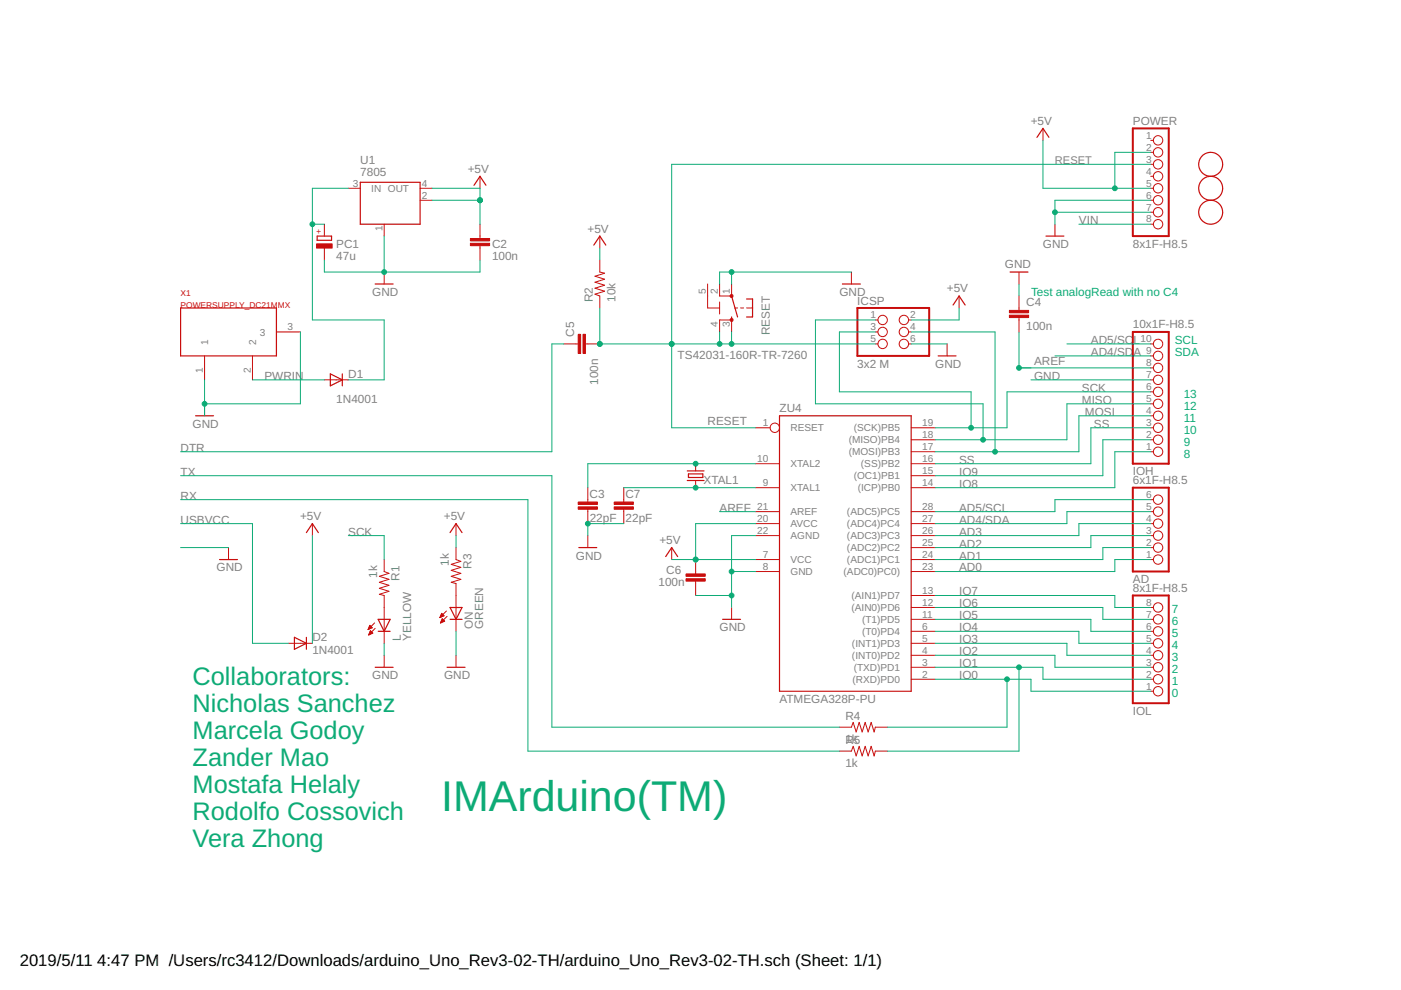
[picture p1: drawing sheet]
<svg xmlns="http://www.w3.org/2000/svg" width="297mm" height="210mm" viewBox="0 0 297 210" stroke-linecap="round" stroke-linejoin="round" font-family="sans-serif">
<g fill="none" stroke="#c90d0c" stroke-width=".25">
<path d="M76.4 38.7h12.7v8.8h-12.7zM100.5 39.3l1.3-1.9 1.2 1.9M219.9 29.1l1.2-1.9 1.3 1.9M67.2 50.1h3.1v.8h-3.1zM125.9 52l1.3-1.9 1.2 1.9M214.1 57.7h3.9M221.8 50.1h3.8M38.3 65.3h20.3v10.2h-20.3zM70 79.3l2.6 1.2-2.6 1.3zM72.6 79.3v2.5M79.5 60.2h3.9M155.1 67.2v.6"/>
<path d="M155.1 62.8l1.3 4.4M158.3 63.4h1.3v3.8h-1.3M178.6 60.2h3.8M198.9 75.5h3.8M202.1 64.7l1.2-1.9 1.3 1.9M41.5 88.2h3.8M145.7 99.8h3.6M165.3 88.2h27.9v58.4h-27.9zM46.5 118.6h3.9M65 112.9l1.2-1.9 1.3 1.9M95.4 112.9l1.3-1.9 1.3 1.9M122.7 116.1h3.8"/>
<path d="M141.1 118l1.3-1.9 1.3 1.9M145.7 101.9h3.6M146 100.5h3v.7h-3zM62.4 135.1l2.6 1.3-2.6 1.3zM65 135.1v2.6M80.2 131.3h2.5l-1.3 2.6zM80.2 133.9h2.5M95.4 131.3h2.6M95.4 128.8h2.6l-1.3 2.5zM153.2 131.3h3.8M79.5 141.5h3.9M94.8 141.5h3.8"/>
<circle cx="256.7" cy="34.8" r="2.54"/>
<circle cx="256.7" cy="39.9" r="2.54"/>
<circle cx="256.7" cy="45" r="2.54"/>
</g>
<g fill="none" stroke="#c90d0c" stroke-width=".21">
<path d="M73.9 39.9h2.5M89.1 39.9h2.5M101.8 37.4v2.5M221.1 27.2v2.6M244 39.9h.5M244 29.8h.5M244 32.3h.5M244 34.8h.5M244 37.4h.5M68.8 47.5v2.6M68.8 52.6v2.5M81.4 47.5v2.6"/>
<path d="M81.4 57.7v2.5M89.1 42.5h2.5M101.8 47.5v3.1M101.8 52.1v3M127.2 50.1v2.5M127.2 55.1v2.6l1 .2-2 .7 2 .6-2 .6 2 .7-2 .6 2 .6-2 .7 1 .4v2.5M180.5 57.7v2.5M216 57.7v2.5M223.7 47.5v2.6M244 42.5h.5M244 45h.5M244 47.5h.5"/>
<path d="M43.4 75.5v5M53.5 75.5v5M58.6 70.4h5.1M119.5 72.9h3.1M124.1 72.9h3.1M150 60.2v5.1h2.6M152.6 70.4v-2.6h2.5v2.6M152.6 60.2v2.6h2.5v-2.6M152.6 64v2.6M155.7 65.3h.7M157 65.3h.6M158.3 65.3h1.3"/>
<path d="M185.6 67.8h.5M185.6 70.4h.5M185.6 72.9h.5M192.6 67.8h.6M192.6 70.4h.6M192.6 72.9h.6M200.8 72.9v2.6M203.3 62.8v2.5M216 62.8v3M216 67.3v3.1M244 72.9h.5M244 78h.5"/>
<path d="M244 75.5h.5M43.4 85.6v2.6M68.8 80.5h5.1M147.5 98.3v1.5M160.2 90.7h3.1M160.2 98.3h5.1M193.2 90.7h5.1M193.2 93.2h5.1M193.2 95.8h5.1M193.2 98.3h5.1M244 90.7h.5M244 93.2h.5"/>
<path d="M244 95.8h.5M244 88.2h.5M244 85.6h.5M244 83.1h.5M244 80.5h.5M48.5 116.1v2.5M66.2 111v2.6M81.4 118.6v2.6l1.1 .4-2.1 .6 2.1 .6-2.1 .7 2.1 .6-2.1 .6 2.1 .7-2.1 .6 1 .3v10.1M96.7 111v2.6M96.7 116.1v2.5l1 .4-2 .7 2 .6-2 .6 2 .7-2 .6 2 .6-2 .7 1 .2v10.2M124.6 103.4v3M124.6 108v3"/>
<path d="M124.6 113.6v2.5M132.2 103.4v3M132.2 108v3M142.4 116.1v2.5M147.5 101.9v1.5M147.5 118.6v3.1M160.2 108.5h5.1M160.2 111h5.1M160.2 113.6h5.1M160.2 118.6h5.1M160.2 103.4h5.1M193.2 108.5h5.1"/>
<path d="M193.2 111h5.1M193.2 113.6h5.1M193.2 116.1h5.1M193.2 118.6h5.1M193.2 100.9h5.1M193.2 103.4h5.1M244 108.5h.5M244 111h.5M244 113.6h.5M244 116.1h.5M244 118.6h.5M244 105.9h.5"/>
<path d="M61.2 136.4h5M78 133.5h.1M78.1 133.3h.2M78.1 133.2h.5M78.2 133.1h.7M78.2 134.6h.1M78.2 133h.6M78.2 134.5h.4M78.3 132.9h.4M78.3 134.3h.6M78.3 132.8h.3M78.3 134.2h.7"/>
<path d="M78.4 132.6h.1M78.4 134.1h.5M78.4 134h.4M78.5 133.8h.1M78.5 133.7l.5 .5-.8 .4zM78.9 133.1l-.5-.5-.4 .9M78.9 133.1l-.9 .4M79.4 132.1l-1.4 1.4M79.5 133.2l-1.3 1.4M81.4 138.9v2.6M93.3 130.9h.1M93.3 130.8h.3"/>
<path d="M93.4 130.7h.4M93.4 130.6h.7M93.4 132h.1M93.5 130.5h.5M93.5 131.9h.3M93.5 131.8h.6M93.5 130.3h.4M93.6 130.2h.2M93.6 131.7h.6M93.6 131.6h.5M93.6 130l-.3 .9M93.6 130l.5 .6"/>
<path d="M93.6 130.1h.1M93.7 131.4h.3M93.7 131.3h.2M93.8 131.2l.5 .5-.9 .4zM94.1 130.6l-.8 .3M94.7 129.5l-1.4 1.4M94.8 130.7l-1.4 1.4M96.7 138.9v2.6M147.5 123.2v3.1M155.1 128.8v2.5M160.2 121.2h5.1M193.2 121.2h5.1"/>
<path d="M193.2 126.3h5.1M193.2 128.8h5.1M193.2 131.3h5.1M193.2 133.9h5.1M193.2 136.4h5.1M193.2 138.9h5.1M244 128.8h.5M244 131.3h.5M244 133.9h.5M244 136.4h.5M244 138.9h.5M178 154.2h2.5l.4-1 .6 2 .7-2 .6 2 .6-2 .7 2 .6-2 .6 2 .3-1h2.5"/>
<path d="M178 159.3h2.5l.4-1.1 .6 2.1 .7-2.1 .6 2.1 .6-2.1 .7 2.1 .6-2.1 .6 2.1 .3-1h2.5M193.2 141.5h5.1M193.2 144h5.1M244 141.5h.5M244 144h.5M244 146.6h.5"/>
<circle cx="245.5" cy="32.3" r=".99"/>
<circle cx="245.5" cy="29.8" r=".99"/>
<circle cx="245.5" cy="39.9" r=".99"/>
<circle cx="245.5" cy="37.4" r=".99"/>
<circle cx="245.5" cy="34.8" r=".99"/>
<circle cx="245.5" cy="42.5" r=".99"/>
<circle cx="245.5" cy="47.5" r=".99"/>
<circle cx="245.5" cy="45" r=".99"/>
<circle cx="187.1" cy="72.9" r=".99"/>
<circle cx="187.1" cy="67.8" r=".99"/>
<circle cx="187.1" cy="70.4" r=".99"/>
<circle cx="191.6" cy="67.8" r=".99"/>
<circle cx="191.6" cy="72.9" r=".99"/>
<circle cx="191.6" cy="70.4" r=".99"/>
<circle cx="245.5" cy="75.5" r=".99"/>
<circle cx="245.5" cy="72.9" r=".99"/>
<circle cx="245.5" cy="78" r=".99"/>
<circle cx="164.3" cy="90.7" r=".99"/>
<circle cx="245.5" cy="95.8" r=".99"/>
<circle cx="245.5" cy="90.7" r=".99"/>
<circle cx="245.5" cy="93.2" r=".99"/>
<circle cx="245.5" cy="88.2" r=".99"/>
<circle cx="245.5" cy="83.1" r=".99"/>
<circle cx="245.5" cy="85.6" r=".99"/>
<circle cx="245.5" cy="80.5" r=".99"/>
<circle cx="245.5" cy="113.6" r=".99"/>
<circle cx="245.5" cy="105.9" r=".99"/>
<circle cx="245.5" cy="118.6" r=".99"/>
<circle cx="245.5" cy="116.1" r=".99"/>
<circle cx="245.5" cy="111" r=".99"/>
<circle cx="245.5" cy="108.5" r=".99"/>
<circle cx="245.5" cy="138.9" r=".99"/>
<circle cx="245.5" cy="136.4" r=".99"/>
<circle cx="245.5" cy="133.9" r=".99"/>
<circle cx="245.5" cy="131.3" r=".99"/>
<circle cx="245.5" cy="128.8" r=".99"/>
<circle cx="245.5" cy="146.6" r=".99"/>
<circle cx="245.5" cy="141.5" r=".99"/>
<circle cx="245.5" cy="144" r=".99"/>
</g>
<path d="M240.2 27.2h7.6v22.9h-7.6zM181.8 65.3h15.2v10.2h-15.2zM240.2 70.4h7.6v27.9h-7.6zM240.2 103.4h7.6v17.8h-7.6zM240.2 126.3h7.6v22.8h-7.6z" fill="none" stroke="#c90d0c" stroke-width=".42"/>
<g fill="#c90d0c" stroke="#c90d0c" stroke-width=".21">
<path d="M99.7 50.6h4.1v.5h-4.1z"/>
<path d="M99.7 51.6h4.1v.5h-4.1z"/>
<path d="M67.1 51.7h3.3v.9h-3.3z"/>
<path d="M214 66.8h4.1v.5h-4.1z"/>
<path d="M214 65.8h4.1v.5h-4.1z"/>
<path d="M123.6 70.9h.5v4.1h-.5z"/>
<path d="M122.6 70.9h.5v4.1h-.5z"/>
<path d="M145.5 121.7h4v.5h-4z"/>
<path d="M145.5 122.7h4v.5h-4z"/>
<path d="M122.6 106.4h4.1v.6h-4.1z"/>
<path d="M122.6 107.5h4.1v.5h-4.1z"/>
<path d="M130.2 106.4h4.1v.6h-4.1z"/>
<path d="M130.2 107.5h4.1v.5h-4.1z"/>
</g>
<g fill="#c90d0c" stroke="#c90d0c" stroke-width=".21">
<circle cx="155.1" cy="62.8" r=".33"/>
<circle cx="155.1" cy="67.9" r=".33"/>
</g>
<g fill="none" stroke="#0dab76" stroke-width=".21">
<path d="M73.9 39.9h-7.7v27.9h15.2v12.7h-7.5M91.6 39.9h10.2v7.6M221.1 29.8v10.1h22.9M244 32.3h-7.6v7.6M244 34.8h-101.6v55.9h17.8M66.2 47.5h2.6M68.8 55.1v2.6h33v-2.6M81.4 50.1v7.6M91.6 42.5h10.2M127.2 52.6v2.5M155.1 57.7v2.5M180.5 57.7h-27.9v2.5"/>
<path d="M223.7 45h20.3M228.7 47.5h15.3M244 42.5h-20.3v5M63.7 70.4v15.2h-20.3M119.5 72.9h-2.5v22.9h-78.7M127.2 65.3v7.6h58.4M152.6 70.4v2.5M155.1 70.4v2.5M185.6 67.8h-12.7v17.8h35.5v7.6M185.6 70.4h-7.6v12.7h27.9v7.6M193.2 72.9h7.6M193.2 70.4h17.8v25.4"/>
<path d="M203.3 65.3v2.5h-10.1M216 60.2v2.6M216 70.4v7.6h28M223.7 75.5h20.3M226.2 72.9h17.8M43.4 80.5v7.7M53.5 80.5h15.3M160.2 98.3h-35.6v5.1M218.6 80.5h25.4M244 95.8h-7.6v7.6h-38.1M244 85.6h-17.8v7.6h-27.9M244 83.1h-30.5v7.6h-15.2"/>
<path d="M244 90.7h-12.7v7.6h-33M244 93.2h-10.2v7.7h-35.5M244 88.2h-15.3v7.6h-30.4M38.3 111h15.2v25.4h7.7M38.3 116.1h10.2M38.3 105.9h73.6v53.4h66.1M38.3 100.9h78.7v53.3h61M66.2 113.6v22.8M73.9 113.6h7.5v5M96.7 113.6v2.5M132.2 111h-7.6v2.6M132.2 103.4h28"/>
<path d="M142.4 118.6h17.8M152.6 108.5h7.6M160.2 111h-12.7v7.6M160.2 113.6h-5.1v15.2M244 116.1h-10.2v2.5h-35.5M244 118.6h-7.6v2.6h-38.1M244 108.5h-17.8v2.5h-27.9M244 111h-15.3v2.6h-30.4M244 113.6h-12.7v2.5h-33M244 105.9h-20.3v2.6h-25.4M81.4 136.4v2.5M96.7 133.9v5"/>
<path d="M147.5 126.3h7.6M155.1 121.2h5.1M198.3 126.3h38.1v2.5h7.6M198.3 138.9h25.4v2.6h20.3M198.3 136.4h27.9v2.5h17.8M198.3 133.9h30.4v2.5h15.3M198.3 131.3h33v2.6h12.7M198.3 128.8h35.5v2.5h10.2M198.3 141.5h22.8v2.5h22.9M198.3 144h20.3v2.6h25.4M213.5 144v10.2h-25.4M216 141.5v17.8h-27.9"/>
</g>
<g fill="#0dab76" stroke="#0dab76" stroke-width=".21">
<circle cx="147.5" cy="118.6" r=".51"/>
<circle cx="236.4" cy="39.9" r=".51"/>
<circle cx="155.1" cy="121.2" r=".51"/>
<circle cx="155.1" cy="126.3" r=".51"/>
<circle cx="81.4" cy="57.7" r=".51"/>
<circle cx="223.7" cy="45" r=".51"/>
<circle cx="43.4" cy="85.6" r=".51"/>
<circle cx="155.1" cy="57.7" r=".51"/>
<circle cx="124.6" cy="111" r=".51"/>
<circle cx="216" cy="78" r=".51"/>
<circle cx="127.2" cy="72.9" r=".51"/>
<circle cx="142.4" cy="72.9" r=".51"/>
<circle cx="152.6" cy="72.9" r=".51"/>
<circle cx="155.1" cy="72.9" r=".51"/>
<circle cx="205.9" cy="90.7" r=".51"/>
<circle cx="208.4" cy="93.2" r=".51"/>
<circle cx="211" cy="95.8" r=".51"/>
<circle cx="147.5" cy="98.3" r=".51"/>
<circle cx="147.5" cy="103.4" r=".51"/>
<circle cx="216" cy="141.5" r=".51"/>
<circle cx="213.5" cy="144" r=".51"/>
<circle cx="66.2" cy="47.5" r=".51"/>
<circle cx="101.8" cy="42.5" r=".51"/>
</g>
<text font-size="9.1" fill="#0dab76" x="93.5" y="172">IMArduino(TM)</text>
<g font-size="5.4" fill="#0dab76">
<text x="40.8" y="145.3">Collaborators:</text>
<text x="40.8" y="151">Nicholas Sanchez</text>
<text x="40.8" y="156.7">Marcela Godoy</text>
<text x="40.8" y="162.4">Zander Mao</text>
<text x="40.8" y="168.1">Mostafa Helaly</text>
<text x="40.8" y="173.9">Rodolfo Cossovich</text>
<text x="40.8" y="179.6">Vera Zhong</text>
</g>
<g font-size="3.5">
<text x="4.2" y="204.7">2019/5/11</text>
<text x="20.6" y="204.7">4:47 PM /Users/rc3412/Downloads/arduino_Uno_Rev3-02-TH/arduino_Uno_Rev3-02-TH.sch (Sheet: 1/1)</text>
</g>
<g font-size="2.5" fill="#808080">
<text x="218.5" y="26.5">+5V</text>
<text x="240.2" y="26.6">POWER</text>
<text x="76.4" y="34.8">U1</text>
<text x="76.4" y="37.4">7805</text>
<text x="99.2" y="36.6">+5V</text>
<text x="228.8" y="47.5">VIN</text>
<text x="71.3" y="52.6">PC1</text>
<text x="104.3" y="52.6">C2</text>
<text x="124.6" y="49.3">+5V</text>
<text x="221.1" y="52.6">GND</text>
<text x="240.2" y="52.6">8x1F-H8.5</text>
<text x="71.3" y="55.1">47u</text>
<text x="104.3" y="55.1">100n</text>
<text x="213" y="56.9">GND</text>
<text x="78.9" y="62.8">GND</text>
<text x="125.7" y="64" transform="rotate(-90 125.7 64)">R2</text>
<text x="130.5" y="64" transform="rotate(-90 130.5 64)">10k</text>
<text x="178" y="62.8">GND</text>
<text x="181.8" y="64.7">ICSP</text>
<text x="200.8" y="62">+5V</text>
<text x="217.6" y="64.9">C4</text>
<text x="121.7" y="71.4" transform="rotate(-90 121.7 71.4)">C5</text>
<text x="163.2" y="71.1" transform="rotate(-90 163.2 71.1)">RESET</text>
<text x="217.6" y="70">100n</text>
<text x="240.2" y="69.6">10x1F-H8.5</text>
<text x="143.7" y="76.1">TS42031-160R-TR-7260</text>
<text x="219.2" y="77.4">AREF</text>
<text x="231.3" y="75.5">AD4/SD</text>
<text x="231.3" y="72.9">AD5/SC</text>
<text x="240.3" y="75.5">A</text>
<text x="240.3" y="72.9">L</text>
<text x="56.1" y="80.5">PWRIN</text>
<text x="73.8" y="80.1">D1</text>
<text x="126.8" y="81.6" transform="rotate(-90 126.8 81.6)">100n</text>
<text x="181.8" y="78">3x2 M</text>
<text x="198.3" y="78">GND</text>
<text x="219.2" y="80.5">GND</text>
<text x="229.4" y="83.1">SCK</text>
<text x="71.3" y="85.4">1N4001</text>
<text x="165.3" y="87.4">ZU4</text>
<text x="229.4" y="85.6">MISO</text>
<text x="230" y="88.2">MOSI</text>
<text x="38.3" y="95.8">DTR</text>
<text x="40.8" y="90.7">GND</text>
<text x="150" y="90.1">RESET</text>
<text x="231.9" y="90.7">SS</text>
<text x="38.3" y="100.9">TX</text>
<text x="203.4" y="98.3">SS</text>
<text x="203.4" y="100.9">IO9</text>
<text x="240.2" y="100.7">IOH</text>
<text x="38.3" y="105.9">RX</text>
<text x="125" y="105.6">C3</text>
<text x="132.6" y="105.6">C7</text>
<text x="149.2" y="102.6">XTAL1</text>
<text x="203.4" y="103.4">IO8</text>
<text x="240.2" y="102.6">6x1F-H8.5</text>
<text x="38.3" y="111">USBVCC</text>
<text x="63.6" y="110.3">+5V</text>
<text x="73.8" y="113.6">SCK</text>
<text x="94.1" y="110.3">+5V</text>
<text x="125" y="110.6">22pF</text>
<text x="132.7" y="110.6">22pF</text>
<text x="152.6" y="108.5">AREF</text>
<text x="203.4" y="113.6">AD3</text>
<text x="203.4" y="111">AD4/SDA</text>
<text x="203.4" y="108.5">AD5/SCL</text>
<text x="122.1" y="118.6">GND</text>
<text x="139.8" y="115.3">+5V</text>
<text x="203.4" y="118.6">AD1</text>
<text x="203.4" y="116.1">AD2</text>
<text x="45.9" y="121.2">GND</text>
<text x="79.9" y="122.5" transform="rotate(-90 79.9 122.5)">1k</text>
<text x="84.7" y="123.1" transform="rotate(-90 84.7 123.1)">R1</text>
<text x="95.2" y="120" transform="rotate(-90 95.2 120)">1k</text>
<text x="100" y="120.6" transform="rotate(-90 100 120.6)">R3</text>
<text x="139.6" y="124.3">100n</text>
<text x="141.3" y="121.8">C6</text>
<text x="203.4" y="121.2">AD0</text>
<text x="240.2" y="125.5">8x1F-H8.5</text>
<text x="240.2" y="123.6">AD</text>
<text x="203.4" y="131.3">IO5</text>
<text x="203.4" y="128.8">IO6</text>
<text x="203.4" y="126.2">IO7</text>
<text x="66.2" y="135.9">D2</text>
<text x="85" y="135.9" transform="rotate(-90 85 135.9)">L</text>
<text x="87.2" y="135.9" transform="rotate(-90 87.2 135.9)">YELLOW</text>
<text x="100.3" y="133.4" transform="rotate(-90 100.3 133.4)">ON</text>
<text x="102.4" y="133.4" transform="rotate(-90 102.4 133.4)">GREEN</text>
<text x="152.6" y="133.9">GND</text>
<text x="203.4" y="136.4">IO3</text>
<text x="203.4" y="133.9">IO4</text>
<text x="66.2" y="138.7">1N4001</text>
<text x="203.4" y="138.9">IO2</text>
<text x="203.4" y="141.5">IO1</text>
<text x="78.9" y="144">GND</text>
<text x="94.2" y="144">GND</text>
<text x="165.3" y="149.1">ATMEGA328P-PU</text>
<text x="203.4" y="144">IO0</text>
<text x="179.2" y="152.7">R4</text>
<text x="240.2" y="151.5">IOL</text>
<text x="179.2" y="157.5">1k</text>
<text x="179.2" y="157.8">R5</text>
<text x="179.2" y="162.6">1k</text>
</g>
<g font-size="2.5" fill="#0dab76">
<text x="218.6" y="62.8">Test analogRead with no C4</text>
<text x="249.1" y="75.5">SDA</text>
<text x="249.1" y="72.9">SCL</text>
<text x="251" y="89.4">11</text>
<text x="251" y="86.9">12</text>
<text x="251" y="84.4">13</text>
<text x="251" y="94.5">9</text>
<text x="251" y="92">10</text>
<text x="251" y="97">8</text>
<text x="248.4" y="130.1">7</text>
<text x="248.4" y="137.7">4</text>
<text x="248.4" y="135.1">5</text>
<text x="248.4" y="132.6">6</text>
<text x="248.4" y="142.8">2</text>
<text x="248.4" y="140.2">3</text>
<text x="248.4" y="147.8">0</text>
<text x="248.4" y="145.3">1</text>
</g>
<text font-size="2.3" fill="#808080" x="223.7" y="34.8">RESET</text>
<g font-size="2.1" fill="#808080">
<text x="243" y="29.4">1</text>
<text x="243" y="31.9">2</text>
<text x="243" y="34.5">3</text>
<text x="74.8" y="39.6">3</text>
<text x="78.7" y="40.7">IN OUT</text>
<text x="89.4" y="39.6">4</text>
<text x="243" y="37">4</text>
<text x="243" y="39.6">5</text>
<text x="89.4" y="42.1">2</text>
<text x="243" y="42.1">6</text>
<text x="243" y="44.6">7</text>
<text x="243" y="47.2">8</text>
<text x="81.1" y="49.1" transform="rotate(-90 81.1 49.1)">1</text>
<text x="149.7" y="62.4" transform="rotate(-90 149.7 62.4)">5</text>
<text x="152.2" y="62.4" transform="rotate(-90 152.2 62.4)">2</text>
<text x="154.7" y="62.4" transform="rotate(-90 154.7 62.4)">1</text>
<text x="55.1" y="71.1">3</text>
<text x="60.9" y="70">3</text>
<text x="152.2" y="69.4" transform="rotate(-90 152.2 69.4)">4</text>
<text x="154.7" y="69.4" transform="rotate(-90 154.7 69.4)">3</text>
<text x="184.6" y="67.5">1</text>
<text x="184.6" y="70">3</text>
<text x="193" y="67.5">2</text>
<text x="193" y="70">4</text>
<text x="44.1" y="73.1" transform="rotate(-90 44.1 73.1)">1</text>
<text x="54.3" y="73.1" transform="rotate(-90 54.3 73.1)">2</text>
<text x="184.6" y="72.6">5</text>
<text x="193" y="72.6">6</text>
<text x="241.8" y="72.6">10</text>
<text x="243" y="77.6">8</text>
<text x="243" y="75.1">9</text>
<text x="43" y="79" transform="rotate(-90 43 79)">1</text>
<text x="53.2" y="79" transform="rotate(-90 53.2 79)">2</text>
<text x="243" y="82.7">6</text>
<text x="243" y="80.2">7</text>
<text x="243" y="87.8">4</text>
<text x="243" y="85.3">5</text>
<text x="161.7" y="90.3">1</text>
<text x="167.6" y="91.5">RESET</text>
<text x="179.9" y="94">(MISO)PB4</text>
<text x="181" y="91.5">(SCK)PB5</text>
<text x="195.5" y="90.3">19</text>
<text x="195.5" y="92.9">18</text>
<text x="195.5" y="95.4">17</text>
<text x="243" y="95.4">1</text>
<text x="243" y="92.9">2</text>
<text x="243" y="90.3">3</text>
<text x="160.6" y="98">10</text>
<text x="167.6" y="99.1">XTAL2</text>
<text x="179.9" y="96.5">(MOSI)PB3</text>
<text x="181" y="101.6">(OC1)PB1</text>
<text x="182.5" y="99.1">(SS)PB2</text>
<text x="195.5" y="98">16</text>
<text x="195.5" y="100.5">15</text>
<text x="161.7" y="103">9</text>
<text x="167.6" y="104.2">XTAL1</text>
<text x="181.8" y="104.2">(ICP)PB0</text>
<text x="195.5" y="103">14</text>
<text x="243" y="105.6">6</text>
<text x="160.6" y="110.7">20</text>
<text x="160.6" y="108.1">21</text>
<text x="160.6" y="113.2">22</text>
<text x="167.6" y="111.8">AVCC</text>
<text x="167.6" y="109.2">AREF</text>
<text x="179.6" y="109.2">(ADC5)PC5</text>
<text x="179.6" y="111.8">(ADC4)PC4</text>
<text x="195.5" y="108.1">28</text>
<text x="195.5" y="110.7">27</text>
<text x="195.5" y="113.2">26</text>
<text x="243" y="113.2">3</text>
<text x="243" y="110.7">4</text>
<text x="243" y="108.1">5</text>
<text x="161.7" y="118.3">7</text>
<text x="167.6" y="119.4">VCC</text>
<text x="167.6" y="114.3">AGND</text>
<text x="179.6" y="114.3">(ADC3)PC3</text>
<text x="179.6" y="116.9">(ADC2)PC2</text>
<text x="179.6" y="119.4">(ADC1)PC1</text>
<text x="195.5" y="115.7">25</text>
<text x="195.5" y="118.3">24</text>
<text x="243" y="118.3">1</text>
<text x="243" y="115.7">2</text>
<text x="161.7" y="120.8">8</text>
<text x="167.6" y="121.9">GND</text>
<text x="178.9" y="121.9">(ADC0)PC0)</text>
<text x="195.5" y="120.8">23</text>
<text x="195.5" y="125.9">13</text>
<text x="180.5" y="127">(AIN1)PD7</text>
<text x="180.5" y="129.6">(AIN0)PD6</text>
<text x="195.5" y="128.4">12</text>
<text x="195.5" y="131">11</text>
<text x="243" y="131">7</text>
<text x="243" y="128.4">8</text>
<text x="180.6" y="137.2">(INT1)PD3</text>
<text x="182.8" y="132.1">(T1)PD5</text>
<text x="182.8" y="134.6">(T0)PD4</text>
<text x="195.5" y="133.5">6</text>
<text x="195.5" y="136.1">5</text>
<text x="243" y="136.1">5</text>
<text x="243" y="133.5">6</text>
<text x="180.6" y="139.7">(INT0)PD2</text>
<text x="181" y="142.2">(TXD)PD1</text>
<text x="195.5" y="138.6">4</text>
<text x="195.5" y="141.1">3</text>
<text x="195.5" y="143.7">2</text>
<text x="243" y="143.7">2</text>
<text x="243" y="141.1">3</text>
<text x="243" y="138.6">4</text>
<text x="180.8" y="144.8">(RXD)PD0</text>
<text x="243" y="146.2">1</text>
</g>
<g font-size="1.8" fill="#c90d0c">
<text x="68.2" y="49.7" transform="rotate(-90 68.2 49.7)">+</text>
<text x="38.3" y="62.8">X1</text>
<text x="38.3" y="65.3">POWERSUPPLY_DC21M</text>
<text x="58.9" y="65.3">MX</text>
</g>
</svg>
